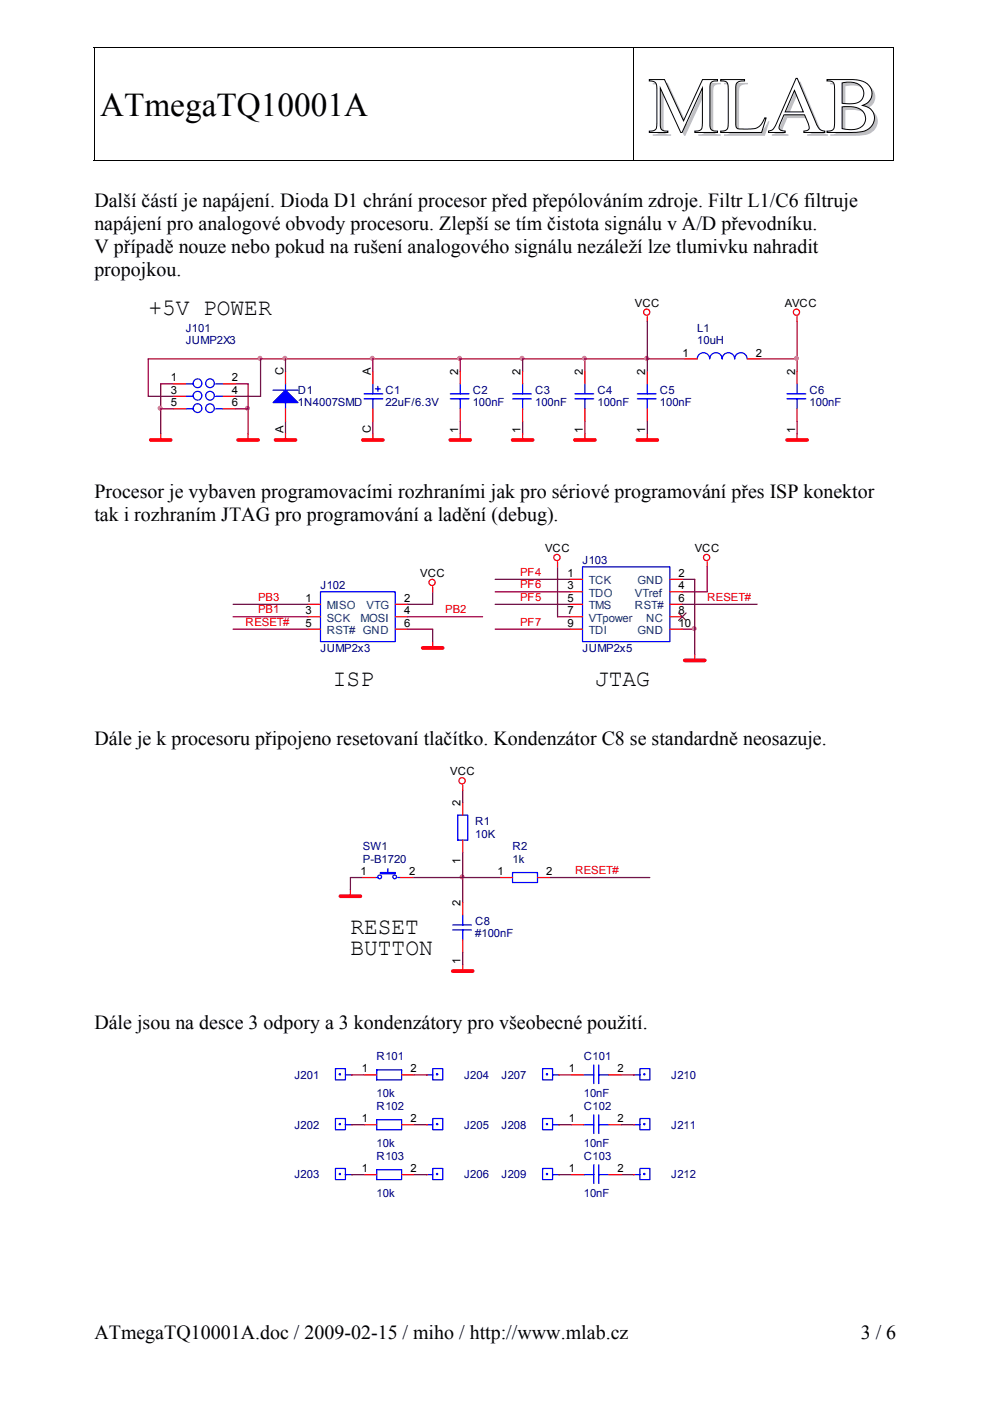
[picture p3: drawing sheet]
<svg xmlns="http://www.w3.org/2000/svg" width="210mm" height="297mm" viewBox="0 0 210 297" stroke-linecap="round" stroke-linejoin="round" font-family="sans-serif">
<g fill="#fff" stroke="#000" stroke-width=".21">
<path d="M137.7 16.9h3.2l4 8.7 4-8.7h3.2v.3a1.17 1.17 0 0 0-1.6 1.2v8.2a1.16 1.16 0 0 0 1.6 1.2v.3h-4.8v-.3a1.29 1.29 0 0 0 1.3-.3 1.29 1.29 0 0 0 .3-1.4v-7.5l-4.3 9.5h-.3l-4.3-9.5v8a1.14 1.14 0 0 0 1.6 1.2v.3h-3.9v-.3a1.29 1.29 0 0 0 1.3-.3 1.29 1.29 0 0 0 .3-1.4v-7.3a1.32 1.32 0 0 0-1.6-1.6z" fill-rule="evenodd"/>
<path d="M152.8 16.9h5.1v.3a1.36 1.36 0 0 0-1.9 1.2v8a.77 .77 0 0 0 .8 .9h2.3a2.71 2.71 0 0 0 2.8-1.8l.3-.5h.2l-.9 3.1h-8.7v-.3a1.32 1.32 0 0 0 1.6-1.7v-7.7a1.15 1.15 0 0 0-1.6-1.2z" fill-rule="evenodd"/>
<path d="M168.8 16.6h.2l4 9.3a2.25 2.25 0 0 0 1.9 1.9v.3h-4.5v-.3a.92 .92 0 0 0 1.1-.4 .92 .92 0 0 0-.1-1.1l-.8-2h-4.4l-.7 1.8a.96 .96 0 0 0 .1 1.5l.9 .2v.3h-3.6v-.3a2.38 2.38 0 0 0 1.9-2zM168.4 19.2l-1.9 4.5h3.8z" fill-rule="evenodd"/>
<path d="M175.3 16.9h5.5a4 4 0 0 1 3.9 2 2.59 2.59 0 0 1-1.8 3.5 2.77 2.77 0 0 1 2.5 2.7 2.77 2.77 0 0 1-2.5 2.8l-1.4 .2h-6.2v-.3a1.31 1.31 0 0 0 1.4-.4 1.31 1.31 0 0 0 .3-1.3v-7.2a1.3 1.3 0 0 0-.3-1.4 1.3 1.3 0 0 0-1.4-.3zM178.5 17.6v4.3a5.6 5.6 0 0 0 3.9-.5 2.31 2.31 0 0 0 .5-2.5 2.31 2.31 0 0 0-2.2-1.4l-1.1-.1zM178.5 22.7v4.6a4.3 4.3 0 0 0 4.6-.8 2.42 2.42 0 0 0-2-3.8z" fill-rule="evenodd"/>
</g>
<path d="M19.9 10h.2v.2h-.2zM189.4 10h.2v.2h-.2zM189.4 33.9h.2v.2h-.2z" fill="#000"/>
<path d="M19.9 10.1h169.7M20 10.2v23.9M134.3 10.2v23.9M189.5 10.2v23.9M19.9 34h114.3M134.4 34h55" fill="none" stroke="#000" stroke-width=".21"/>
<g fill="none" stroke="#800040" stroke-width=".26">
<path d="M55.2 76.1v7.9h-5.2M60.5 76.1v2.6M79.1 76.1v2.6M97.6 76.1v2.6M110.8 76.1v2.6M124 76.1v2.6M137.2 68.2v10.5M145.2 76.1h-113.8v7.9h5.3M161.1 76.1h7.9M169 68.2v10.5M34.1 86.7h2.6M36.7 81.4h-2.6v10.6"/>
<path d="M50 81.4h2.6v10.6M50 86.7h2.6M60.5 89.3v2.7M79.1 89.3v2.7M97.6 89.3v2.7M110.8 89.3v2.7M124 89.3v2.7M137.2 89.3v2.7M169 89.3v2.7M49.4 130.8h15.9M49.4 128.1h15.9M49.4 133.4h15.9"/>
<path d="M86.4 130.8h15.9M86.4 133.4h5.3v2.6M91.7 125.5v2.6h-5.3M105 128.1h15.9M105 133.4h15.9M105 125.5h15.9M105 122.8h15.9M118.2 120.2v10.6h2.7M144.7 128.1h15.8M144.7 133.4h2.6M144.7 122.8h2.6v15.9M149.9 120.2v5.3h-5.2"/>
<path d="M98.1 167.5v2.7M76.9 186.1h-2.6v2.6M87.5 186.1h18.5M98.1 180.8v10.5M116.6 186.1h21.2M98.1 201.9v2.7M74.6 238.5h2.6M74.6 227.9h2.6M87.8 238.5h2.6M87.8 227.9h2.6M118.5 238.5h2.6M118.5 227.9h2.6"/>
<path d="M131.7 238.5h2.6M131.7 227.9h2.6M74.6 249h2.6M87.8 249h2.6M118.5 249h2.6M131.7 249h2.6"/>
</g>
<g fill="none" stroke="#f00" stroke-width=".26">
<path d="M60.5 78.7v2.7M79.1 78.7v2.7M97.6 78.7v2.7M110.8 78.7v2.7M124 78.7v2.7M137.2 67.1v1.1M137.2 78.7v2.7M145.2 76.1h2.6M158.4 76.1h2.7M169 67.1v1.1M169 78.7v2.7M34.1 92v1.3"/>
<path d="M36.7 81.4h2.7M36.7 84h2.7M36.7 86.7h2.7M47.3 81.4h2.7M47.3 84h2.7M47.3 86.7h2.7M52.6 92v1.3M60.5 86.7v2.6M60.5 92v1.3M79.1 86.7v2.6M79.1 92v1.3M97.6 86.7v2.6"/>
<path d="M97.6 92v1.3M110.8 86.7v2.6M110.8 92v1.3M124 86.7v2.6M124 92v1.3M137.2 86.7v2.6M137.2 92v1.3M169 86.7v2.6M169 92v1.3M118.2 119.1v1.1M149.9 119.1v1.1M65.3 128.1h2.6"/>
<path d="M65.3 130.8h2.6M65.3 133.4h2.6M83.8 128.1h2.6M83.8 130.8h2.6M83.8 133.4h2.6M91.7 124.4v1.1M91.7 136v1.4M120.9 128.1h2.6M120.9 130.8h2.6M120.9 133.4h2.6M120.9 122.8h2.6M120.9 125.5h2.6"/>
<path d="M142 128.1h2.7M142 130.8h2.7M142 133.4h2.7M142 122.8h2.7M142 125.5h2.7M147.3 138.7v1.3M98.1 166.5v1M98.1 170.2v2.6M98.1 178.1v2.7M74.3 188.7v1.3M76.9 186.1h2.7M84.9 186.1h2.6"/>
<path d="M98.1 191.3v2.7M98.1 199.3v2.6M106 186.1h2.7M114 186.1h2.6M98.1 204.6v1.3M74.6 227.9h.1M74.6 238.5h.1M77.2 238.5h2.7M77.2 227.9h2.7M85.2 238.5h2.6M85.2 227.9h2.6M90.4 238.5h.1"/>
<path d="M90.4 227.9h.1M118.5 238.5h.1M118.5 227.9h.1M121.1 238.5h2.7M121.1 227.9h2.7M129.1 238.5h2.6M129.1 227.9h2.6M134.3 238.5h.1M134.3 227.9h.1M74.6 249h.1M77.2 249h2.7M85.2 249h2.6"/>
<path d="M90.4 249h.1M118.5 249h.1M121.1 249h2.7M129.1 249h2.6M134.3 249h.1"/>
<circle cx="137.1" cy="66.2" r=".66"/>
<circle cx="168.9" cy="66.2" r=".66"/>
<circle cx="118.1" cy="118.2" r=".66"/>
<circle cx="149.8" cy="118.2" r=".66"/>
<circle cx="91.6" cy="123.5" r=".66"/>
<circle cx="98" cy="165.5" r=".66"/>
</g>
<g fill="none" stroke="#f00" stroke-width=".79">
<path d="M32 93.3h4.2M50.5 93.3h4.2M58.4 93.3h4.3M76.9 93.3h4.3M95.5 93.3h4.2M108.7 93.3h4.2M121.9 93.3h4.2M135.1 93.3h4.3M166.9 93.3h4.2M89.6 137.4h4.3M145.2 140h4.2M72.2 190h4.2"/>
<path d="M96 205.9h4.2"/>
</g>
<g fill="#f0f" stroke="#f0f" stroke-width=".26">
<circle cx="97.4" cy="76" r=".4"/>
<circle cx="52.5" cy="86.5" r=".39"/>
<circle cx="78.9" cy="76" r=".4"/>
<circle cx="110.7" cy="76" r=".4"/>
<circle cx="123.9" cy="76" r=".4"/>
<circle cx="137.1" cy="76" r=".4"/>
<circle cx="55.1" cy="76" r=".4"/>
<circle cx="60.4" cy="76" r=".4"/>
<circle cx="168.9" cy="76" r=".4"/>
<circle cx="34" cy="86.5" r=".4"/>
<circle cx="147.2" cy="133.3" r=".4"/>
<circle cx="98" cy="185.9" r=".39"/>
</g>
<g fill="none" stroke="#00f" stroke-width=".26">
<path d="M147.8 76.1a1.32 1.32 0 0 1 1.4-1.3 1.32 1.32 0 0 1 1.3 1.3 1.32 1.32 0 0 1 1.3-1.3 1.32 1.32 0 0 1 1.3 1.3 1.32 1.32 0 0 1 1.3-1.3 1.32 1.32 0 0 1 1.4 1.3 1.32 1.32 0 0 1 1.3-1.3 1.32 1.32 0 0 1 1.3 1.3M39.4 81.4h1.6M39.4 84h1.6M39.4 86.7h1.6M45.7 81.4h1.6M45.7 84h1.6M45.7 86.7h1.6M57.9 82.7h5.3M60.5 81.4v1.3M60.5 85.4v1.3M77.2 84.6h4M77.2 83.5h4"/>
<path d="M79.1 81.4v2.1M79.1 84.6v2.1M79.6 82.4h1M80.1 81.9v1.1M95.5 84.6h3.9M95.5 83.5h3.9M97.6 81.4v2.1M97.6 84.6v2.1M108.7 84.6h3.9M108.7 83.5h3.9M110.8 81.4v2.1M110.8 84.6v2.1"/>
<path d="M121.9 84.6h4M121.9 83.5h4M124 81.4v2.1M124 84.6v2.1M135.1 84.6h4M135.1 83.5h4M137.2 81.4v2.1M137.2 84.6v2.1M166.9 84.6h4M166.9 83.5h4M169 81.4v2.1M169 84.6v2.1"/>
<path d="M67.9 125.5h15.9v10.5h-15.9zM123.5 120.2h18.5v15.8h-18.5zM97 172.8h2.2v5.3h-2.2zM79.6 186.1h.5M82.2 184.2v.8M84.3 186.1h.6M96 197.2h3.9M96 196.1h3.9M98.1 194v2.1M98.1 197.2v2.1M108.7 185h5.3v2.1h-5.3zM71.1 226.6h2.1v2.4h-2.1z"/>
<path d="M71.1 237.2h2.1v2.3h-2.1zM73.2 227.9h1.4M73.2 238.5h1.4M79.9 237.4h5.3v2.1h-5.3zM79.9 226.8h5.3v2.2h-5.3zM90.4 227.9h1.4M90.4 238.5h1.4M91.8 237.2h2.1v2.3h-2.1zM91.8 226.6h2.1v2.4h-2.1zM115 237.2h2.2v2.3h-2.2zM115 226.6h2.2v2.4h-2.2zM117.2 227.9h1.3"/>
<path d="M117.2 238.5h1.3M123.8 227.9h2.1M123.8 238.5h2.1M125.9 225.8v3.9M125.9 236.4v3.9M127 227.9h2.1M127 238.5h2.1M127 225.8v3.9M127 236.4v3.9M134.3 227.9h1.4M134.3 238.5h1.4M135.7 237.2h2.1v2.3h-2.1z"/>
<path d="M135.7 226.6h2.1v2.4h-2.1zM71.1 247.7h2.1v2.4h-2.1zM73.2 249h1.4M79.9 248h5.3v2.1h-5.3zM90.4 249h1.4M91.8 247.7h2.1v2.4h-2.1zM115 247.7h2.2v2.4h-2.2zM117.2 249h1.3M123.8 249h2.1M125.9 246.9v4M127 249h2.1M127 246.9v4"/>
<path d="M134.3 249h1.4M135.7 247.7h2.1v2.4h-2.1z"/>
<circle cx="41.9" cy="81.3" r=".92"/>
<circle cx="41.9" cy="83.9" r=".92"/>
<circle cx="41.9" cy="86.5" r=".92"/>
<circle cx="44.5" cy="81.3" r=".92"/>
<circle cx="44.5" cy="83.9" r=".92"/>
<circle cx="44.5" cy="86.5" r=".92"/>
<circle cx="80.5" cy="185.9" r=".39"/>
<circle cx="83.7" cy="185.9" r=".39"/>
</g>
<g fill="#00f" stroke="#00f" stroke-width=".26">
<path d="M57.9 85.4l2.6-2.7 2.7 2.7z" fill-rule="evenodd"/>
<path d="M80.6 185h3.2v.3h-3.2z" fill-rule="evenodd"/>
<path d="M72 227.7h.1v.2h-.1z" fill-rule="evenodd"/>
<path d="M72 248.8h.1v.2h-.1z" fill-rule="evenodd"/>
<path d="M92.6 248.8h.2v.2h-.2z" fill-rule="evenodd"/>
<path d="M72 238.2h.1v.2h-.1z" fill-rule="evenodd"/>
<path d="M92.6 238.2h.2v.2h-.2z" fill-rule="evenodd"/>
<path d="M92.6 227.7h.2v.2h-.2z" fill-rule="evenodd"/>
<path d="M115.9 248.8h.2v.2h-.2z" fill-rule="evenodd"/>
<path d="M115.9 238.2h.2v.2h-.2z" fill-rule="evenodd"/>
<path d="M115.9 227.7h.2v.2h-.2z" fill-rule="evenodd"/>
<path d="M136.5 238.2h.2v.2h-.2z" fill-rule="evenodd"/>
<path d="M136.5 227.7h.2v.2h-.2z" fill-rule="evenodd"/>
<path d="M136.5 248.8h.2v.2h-.2z" fill-rule="evenodd"/>
</g>
<path d="M143.9 130l1.6 1.6M145.5 130l-1.6 1.6" fill="none" stroke="#804000" stroke-width=".26"/>
<text font-size="16.9" fill="#c0c0c0" x="138.1" y="28.8">MLAB</text>
<text font-size="7" x="21.2" y="24.6">ATmegaTQ10001A</text>
<g font-size="5">
<text x="31.5" y="66.9">+5V POWER</text>
<text x="70.6" y="145.4">ISP</text>
<text x="126.2" y="145.4">JTAG</text>
<text x="74.3" y="198">RESET</text>
<text x="74.3" y="202.5">BUTTON</text>
</g>
<g font-size="4.2">
<text x="20" y="43.9">Další částí je napájení. Dioda D1 chrání procesor před přepólováním zdroje. Filtr L1/C6 filtruje</text>
<text x="20" y="53.6">V případě nouze nebo pokud na rušení analogového signálu nezáleží lze tlumivku nahradit</text>
<text x="20" y="48.8">napájení pro analogové obvody procesoru. Zlepší se tím čistota signálu v A/D převodníku.</text>
<text x="20" y="58.5">propojkou.</text>
<text x="20" y="105.6">Procesor je vybaven programovacími rozhraními jak pro sériové programování přes ISP konektor</text>
<text x="20" y="110.5">tak i rozhraním JTAG pro programování a ladění (debug).</text>
<text x="20" y="157.9">Dále je k procesoru připojeno resetovaní tlačítko. Kondenzátor C8 se standardně neosazuje.</text>
<text x="20" y="218.2">Dále jsou na desce 3 odpory a 3 kondenzátory pro všeobecné použití.</text>
<text x="20" y="283.9">ATmegaTQ10001A.doc / 2009-02-15 / miho / http://www.mlab.cz</text>
<text x="182.5" y="283.9">3 / 6</text>
</g>
<g font-size="2.4">
<text x="134.6" y="65">VCC</text>
<text x="166.4" y="65">AVCC</text>
<text x="144.7" y="75.6">1</text>
<text x="160.3" y="75.6">2</text>
<text x="36.2" y="80.9">1</text>
<text x="36.2" y="83.5">3</text>
<text x="49.2" y="80.9">2</text>
<text x="49.2" y="83.5">4</text>
<text x="60.1" y="79.5" transform="rotate(-90 60.1 79.5)">C</text>
<text x="78.6" y="79.5" transform="rotate(-90 78.6 79.5)">A</text>
<text x="97.1" y="79.5" transform="rotate(-90 97.1 79.5)">2</text>
<text x="110.4" y="79.5" transform="rotate(-90 110.4 79.5)">2</text>
<text x="123.6" y="79.5" transform="rotate(-90 123.6 79.5)">2</text>
<text x="136.8" y="79.5" transform="rotate(-90 136.8 79.5)">2</text>
<text x="168.6" y="79.5" transform="rotate(-90 168.6 79.5)">2</text>
<text x="36.2" y="86.2">5</text>
<text x="49.2" y="86.2">6</text>
<text x="60.1" y="91.7" transform="rotate(-90 60.1 91.7)">A</text>
<text x="78.6" y="91.7" transform="rotate(-90 78.6 91.7)">C</text>
<text x="97.1" y="91.7" transform="rotate(-90 97.1 91.7)">1</text>
<text x="110.4" y="91.7" transform="rotate(-90 110.4 91.7)">1</text>
<text x="123.6" y="91.7" transform="rotate(-90 123.6 91.7)">1</text>
<text x="136.8" y="91.7" transform="rotate(-90 136.8 91.7)">1</text>
<text x="168.6" y="91.7" transform="rotate(-90 168.6 91.7)">1</text>
<text x="115.6" y="117">VCC</text>
<text x="147.3" y="117">VCC</text>
<text x="89.1" y="122.3">VCC</text>
<text x="120.3" y="122.3">1</text>
<text x="120.3" y="124.9">3</text>
<text x="143.9" y="122.3">2</text>
<text x="143.9" y="124.9">4</text>
<text x="64.8" y="127.6">1</text>
<text x="64.8" y="130.2">3</text>
<text x="85.7" y="127.6">2</text>
<text x="85.7" y="130.2">4</text>
<text x="120.3" y="127.6">5</text>
<text x="120.3" y="130.2">7</text>
<text x="143.9" y="127.6">6</text>
<text x="143.9" y="130.2">8</text>
<text x="64.8" y="132.9">5</text>
<text x="85.7" y="132.9">6</text>
<text x="120.3" y="132.9">9</text>
<text x="143.9" y="132.9">10</text>
<text x="95.5" y="164.4">VCC</text>
<text x="97.7" y="171" transform="rotate(-90 97.7 171)">2</text>
<text x="76.4" y="185.5">1</text>
<text x="86.7" y="185.5">2</text>
<text x="97.7" y="183.2" transform="rotate(-90 97.7 183.2)">1</text>
<text x="105.5" y="185.5">1</text>
<text x="115.8" y="185.5">2</text>
<text x="97.7" y="192.2" transform="rotate(-90 97.7 192.2)">2</text>
<text x="97.7" y="204.3" transform="rotate(-90 97.7 204.3)">1</text>
<text x="76.7" y="227.4">1</text>
<text x="87" y="227.4">2</text>
<text x="120.6" y="227.4">1</text>
<text x="130.9" y="227.4">2</text>
<text x="76.7" y="238">1</text>
<text x="87" y="238">2</text>
<text x="120.6" y="238">1</text>
<text x="130.9" y="238">2</text>
<text x="76.7" y="248.5">1</text>
<text x="87" y="248.5">2</text>
<text x="120.6" y="248.5">1</text>
<text x="130.9" y="248.5">2</text>
</g>
<g font-size="2.4" fill="#000080">
<text x="39.4" y="70.3">J101</text>
<text x="147.8" y="70.3">L1</text>
<text x="39.4" y="72.9">JUMP2X3</text>
<text x="147.8" y="72.9">10uH</text>
<text x="63.2" y="83.5">D1</text>
<text x="81.7" y="83.5">C1</text>
<text x="100.2" y="83.5">C2</text>
<text x="113.5" y="83.5">C3</text>
<text x="126.7" y="83.5">C4</text>
<text x="139.9" y="83.5">C5</text>
<text x="171.7" y="83.5">C6</text>
<text x="63.2" y="86.2">1N4007SMD</text>
<text x="81.7" y="86.2">22uF/6.3V</text>
<text x="100.2" y="86.2">100nF</text>
<text x="113.5" y="86.2">100nF</text>
<text x="126.7" y="86.2">100nF</text>
<text x="139.9" y="86.2">100nF</text>
<text x="171.7" y="86.2">100nF</text>
<text x="123.5" y="119.7">J103</text>
<text x="67.9" y="124.9">J102</text>
<text x="67.9" y="138.2">JUMP2x3</text>
<text x="123.5" y="138.2">JUMP2x5</text>
<text x="100.8" y="174.9">R1</text>
<text x="100.8" y="177.6">10K</text>
<text x="76.9" y="180.2">SW1</text>
<text x="76.9" y="182.9">P-B1720</text>
<text x="108.7" y="180.2">R2</text>
<text x="108.7" y="182.9">1k</text>
<text x="100.8" y="196.1">C8</text>
<text x="100.8" y="198.8">#100nF</text>
<text x="79.9" y="224.7">R101</text>
<text x="123.8" y="224.7">C101</text>
<text x="62.4" y="228.7">J201</text>
<text x="79.9" y="232.7">10k</text>
<text x="98.4" y="228.7">J204</text>
<text x="106.3" y="228.7">J207</text>
<text x="123.8" y="232.7">10nF</text>
<text x="142.3" y="228.7">J210</text>
<text x="62.4" y="239.3">J202</text>
<text x="79.9" y="235.3">R102</text>
<text x="98.4" y="239.3">J205</text>
<text x="106.3" y="239.3">J208</text>
<text x="123.8" y="235.3">C102</text>
<text x="142.3" y="239.3">J211</text>
<text x="79.9" y="243.2">10k</text>
<text x="79.9" y="245.9">R103</text>
<text x="123.8" y="243.2">10nF</text>
<text x="123.8" y="245.9">C103</text>
<text x="62.4" y="249.9">J203</text>
<text x="98.4" y="249.9">J206</text>
<text x="106.3" y="249.9">J209</text>
<text x="142.3" y="249.9">J212</text>
<text x="79.9" y="253.8">10k</text>
<text x="123.8" y="253.8">10nF</text>
</g>
<g font-size="2.4" fill="#f00">
<text x="110.3" y="122">PF4</text>
<text x="110.3" y="124.7">PF6</text>
<text x="54.7" y="127.3">PB3</text>
<text x="54.7" y="130">PB1</text>
<text x="94.4" y="130">PB2</text>
<text x="110.3" y="127.3">PF5</text>
<text x="150" y="127.3">RESET#</text>
<text x="52.1" y="132.6">RESET#</text>
<text x="110.3" y="132.6">PF7</text>
<text x="121.9" y="185.3">RESET#</text>
</g>
<g font-size="2.4" fill="#004080">
<text x="124.8" y="123.9">TCK</text>
<text x="135.1" y="123.9">GND</text>
<text x="69.3" y="129.2">MISO</text>
<text x="69.3" y="131.8">SCK</text>
<text x="76.4" y="131.8">MOSI</text>
<text x="77.7" y="129.2">VTG</text>
<text x="124.8" y="126.5">TDO</text>
<text x="124.8" y="129.2">TMS</text>
<text x="124.8" y="131.8">VTpower</text>
<text x="134.6" y="126.5">VTref</text>
<text x="134.6" y="129.2">RST#</text>
<text x="137" y="131.8">NC</text>
<text x="69.3" y="134.5">RST# GND</text>
<text x="124.8" y="134.5">TDI</text>
<text x="135.1" y="134.5">GND</text>
</g>
</svg>
